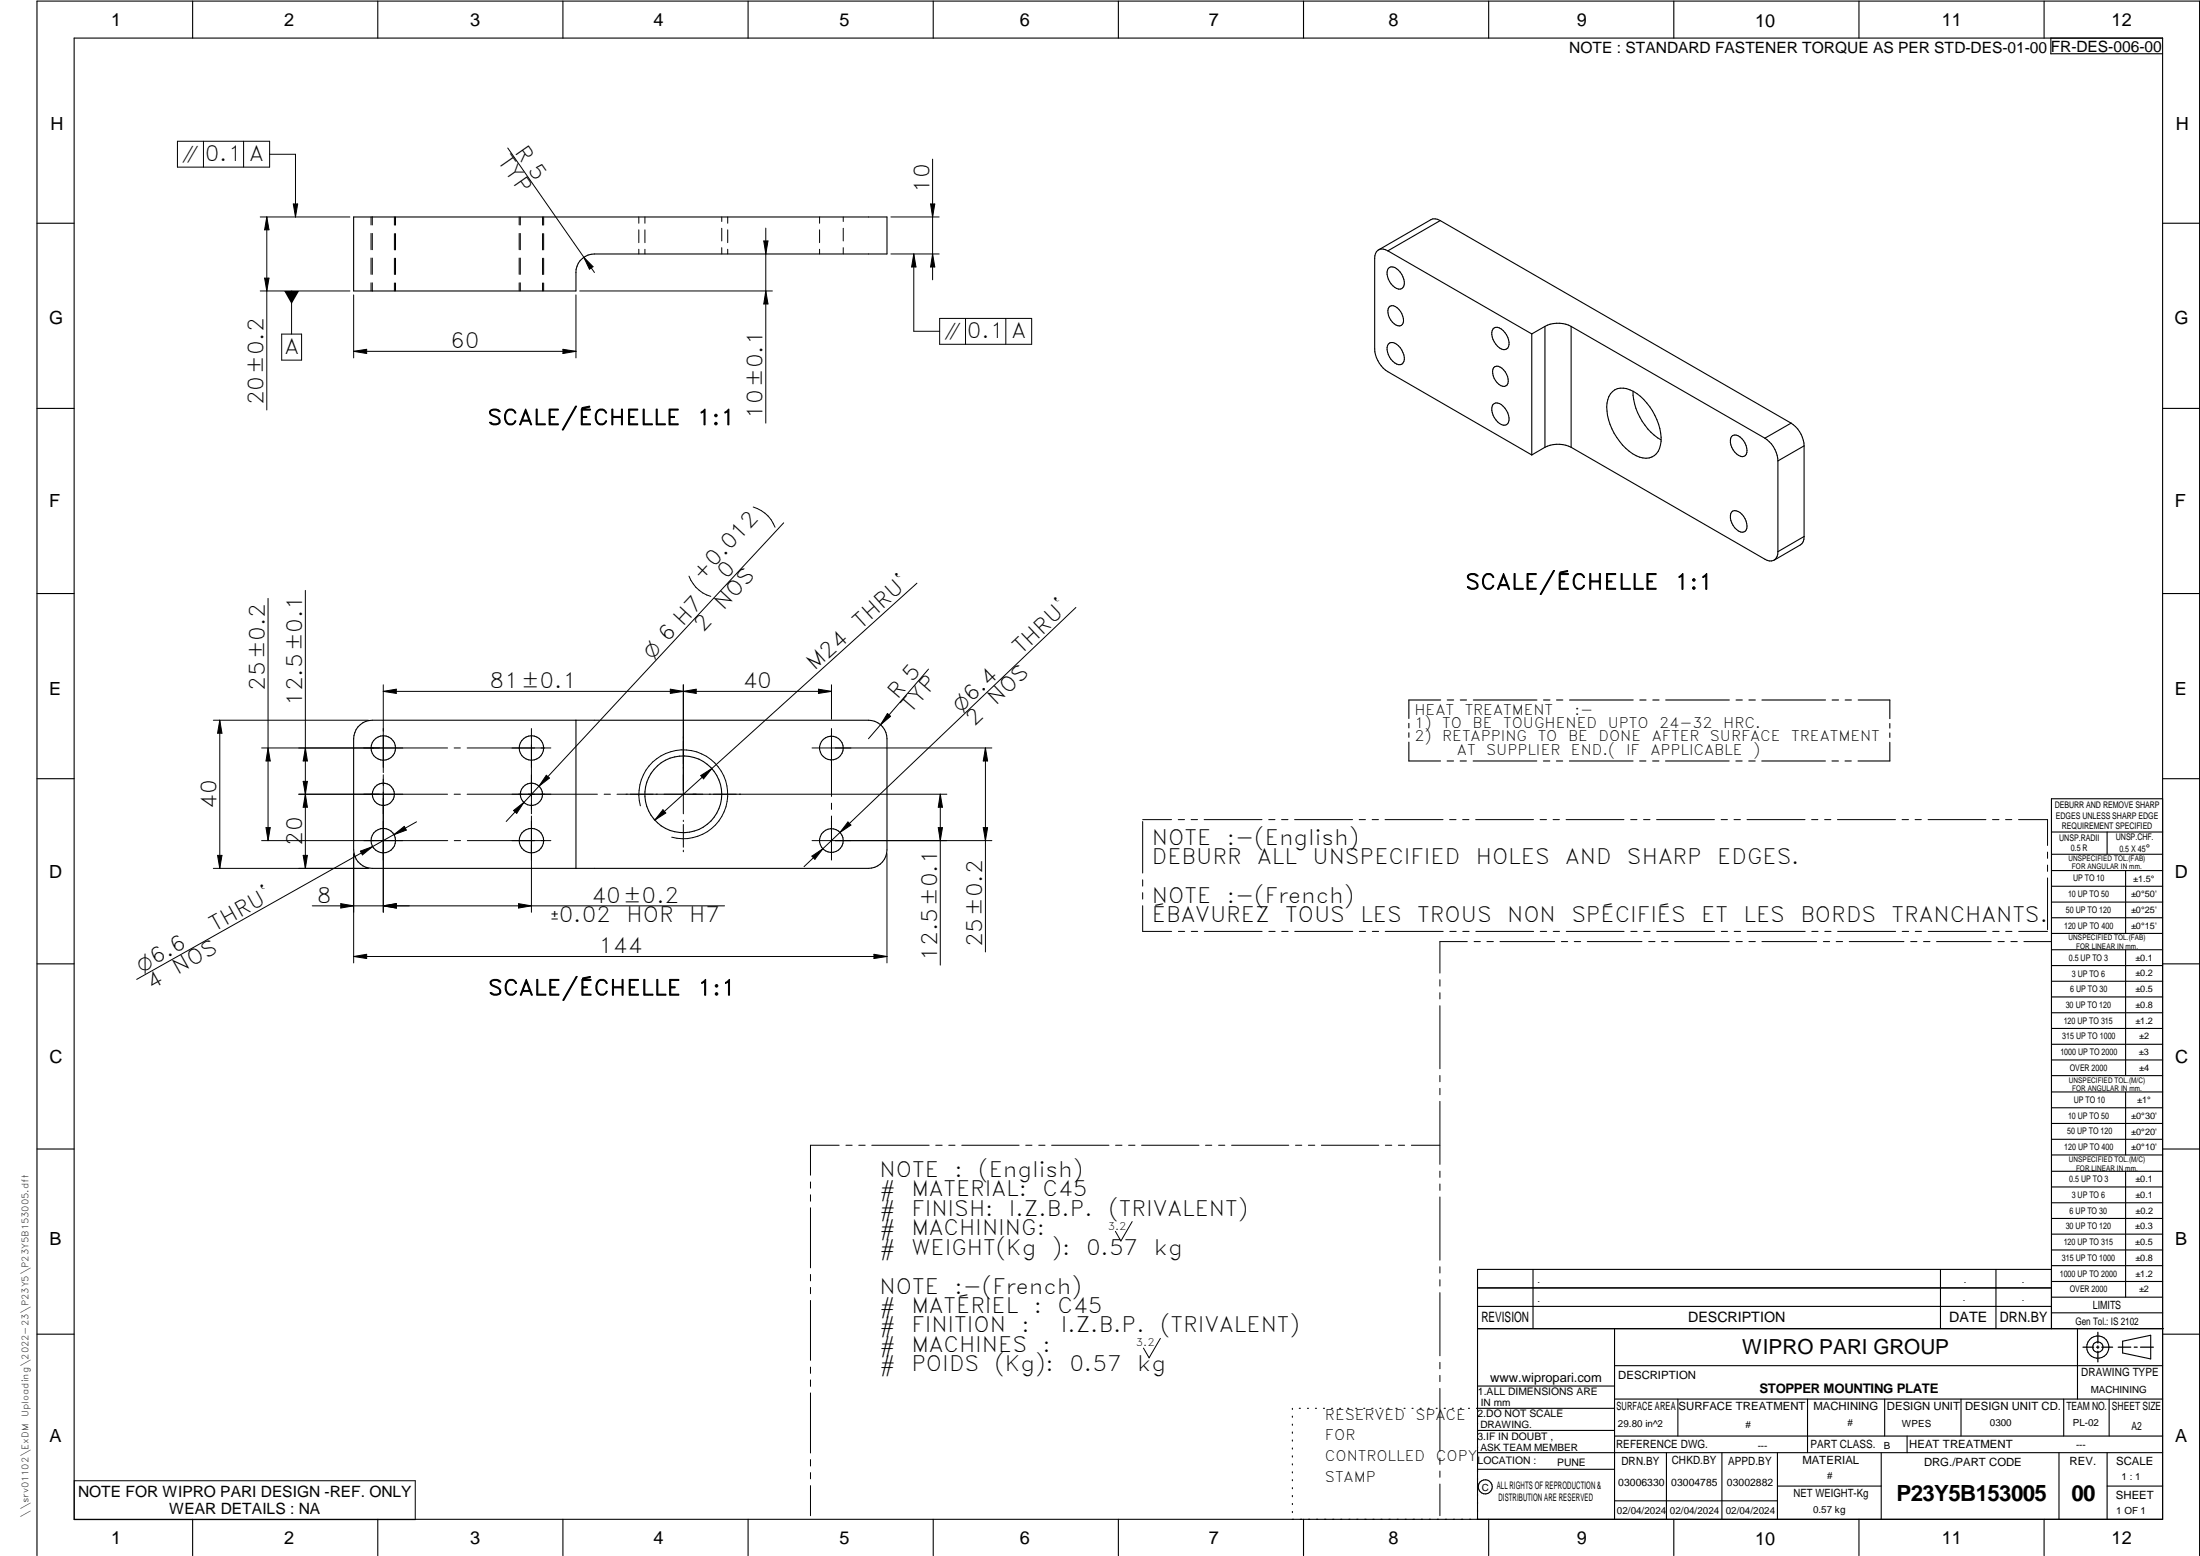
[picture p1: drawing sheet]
<svg xmlns="http://www.w3.org/2000/svg" width="594mm" height="420mm" viewBox="0 0 594 420" stroke-linecap="round" stroke-linejoin="round" font-family="sans-serif">
<g fill="none" stroke="#000" stroke-width=".3">
<path d="M20 10.3h564v400h-564zM52 .3v10M102 .3v10M152 .3v10M202 .3v10M252 .3v10M302 .3v10M352 .3v10M402 .3v10M452 .3v10M502 .3v10M552 .3v10"/>
<path d="M553.8 10.3v4.2h30.2M95.5 58.6h144v10h-79a5 5 0 0 0-5 5v5h-60zM388.9 59.6a2.55 2.55 0 0 0-2.5-.3l-14.1 8.2M388.9 59.6l94.8 54.7M388.9 59.6l-14.1 8.1M10 60.3h10M374.8 67.7l38.8 22.5M374.8 67.7a2.16 2.16 0 0 0-2.5-.2 2.16 2.16 0 0 0-1.1 2.3v24.4a7.8 7.8 0 0 0 3.6 6.2l38.8 22.5M374.9 72.5a1.9 1.9 0 0 1 2.7 .5 4 4 0 0 1 1.2 4.6 1.8 1.8 0 0 1-2.7-.4 4.2 4.2 0 0 1-1.2-4.7zM584 60.3h10M374.9 92.9a1.84 1.84 0 0 1 2.7 .5 4 4 0 0 1 1.2 4.6 1.8 1.8 0 0 1-2.7-.4 4.1 4.1 0 0 1-1.2-4.7zM375.4 82.7a2.48 2.48 0 0 1 2.8 1.4l.3 .6a2.43 2.43 0 0 1-.1 3.2 3.2 3.2 0 0 1-3.5-2.7 2.3 2.3 0 0 1 .5-2.5z"/>
<path d="M403.2 88.8a1.84 1.84 0 0 1 2.7 .5 4.2 4.2 0 0 1 1.3 4.7 1.84 1.84 0 0 1-2.8-.5 4.2 4.2 0 0 1-1.2-4.7zM403.3 99.3a1.75 1.75 0 0 1 2.7 .6l.5 .5a3.5 3.5 0 0 1 .5 3.5 1.8 1.8 0 0 1-2.7-.6 3.8 3.8 0 0 1-1-4zM413.6 90.2v32.7M417.2 88.1l-3.6 2.1M417.2 88.1v32.7M424.3 88.1a7.7 7.7 0 0 0-7.1 0M424.3 88.1v32.7M424.3 88.1l52.3 30.2M10 110.3h10M403.2 109.2a1.9 1.9 0 0 1 2.7 .5 4.1 4.1 0 0 1 1.3 4.7 1.84 1.84 0 0 1-2.8-.5 4.2 4.2 0 0 1-1.2-4.7zM435.4 105.7a4.6 4.6 0 0 1 5.7 0 16.1 16.1 0 0 1 7.5 13.5 4.2 4.2 0 0 1-5 4.5 13.4 13.4 0 0 1-8.3-7.9 11.4 11.4 0 0 1-.8-8.7zM441 105.6a16 16 0 0 0 7.6 13.2"/>
<path d="M467.6 117.9a1.83 1.83 0 0 1 2.8 .5 3.8 3.8 0 0 1 .9 4.6 2.21 2.21 0 0 1-2.9-1l-.4-.5a3.5 3.5 0 0 1-.4-3.6zM476.6 118.3a7.7 7.7 0 0 1 3.5 6.2M483.7 114.3l-7.1 4M483.7 114.3a7.7 7.7 0 0 1 3.5 6.1M584 110.3h10M417.2 120.8l-3.6 2.1M424.3 120.8l52.3 30.2a2.15 2.15 0 0 0 2.5 .2 2.15 2.15 0 0 0 1-2.2M424.3 120.8a8.1 8.1 0 0 0-7.1 0M467.6 138.3a1.92 1.92 0 0 1 2.8 .6 3.8 3.8 0 0 1 .9 4.5 1.68 1.68 0 0 1-2.4-.4 4.1 4.1 0 0 1-1.3-4.7zM480.1 124.5v24.5M487.2 120.4v24.5M487.2 120.4l-7.1 4.1"/>
<path d="M487.2 144.9l-7.1 4.1M487.2 144.9a2.36 2.36 0 0 1-1.1 2.3l-7 4.1M10 160.3h10M584 160.3h10M96.7 196.3a5 5 0 0 1 3.8-1.8h134a5 5 0 0 1 5 5v30a5 5 0 0 1-5 5h-134a5.1 5.1 0 0 1-5-5v-30a5.6 5.6 0 0 1 1.2-3.2zM155.5 194.5v40M380.4 195.3v1.3M380.4 197.9v1.2M389 189h-8.6v5M390.8 189h1.8M394.3 189h1.7M397.8 189h17.2"/>
<path d="M416.8 189h1.7M420.3 189h1.7M423.8 189h17.2M442.8 189h1.7M446.3 189h1.7M449.8 189h17.2M468.8 189h1.7M472.3 189h1.7M475.8 189h17.2M494.7 189h1.8M498.3 189h1.6M501.8 189h8.5v5.1"/>
<path d="M510.3 195.4v1.2M510.3 197.9v1.2M10 210.3h10M380.4 200.4v5.1h8.6M390.8 205.5h1.7M394.3 205.5h1.7M397.8 205.5h17.2M416.8 205.5h1.7M420.3 205.5h1.7M423.8 205.5h17.2M442.8 205.5h1.7M446.3 205.5h1.7"/>
<path d="M449.7 205.5h17.2M468.8 205.5h1.6M472.2 205.5h1.8M475.7 205.5h17.2M494.7 205.5h1.7M498.2 205.5h1.7M510.3 200.4v5.1h-8.6M584 215.7h-30v143.1M584 210.3h10M554 224.7h30M554 230.7h30M554 235.1h30"/>
<path d="M554 239.3h30M569 224.7v6M574 235.1v17M554 243.6h30M554 247.8h30M554 252.1h30M554 256.5h30M574 256.5v33.9M10 260.3h10M554 260.7h30M554 265h30M554 269.2h30"/>
<path d="M554 273.5h30M554 277.7h30M584 260.3h10M554 282h30M554 286.2h30M554 290.4h30M554 294.9h30M554 299.1h30M574 294.9v17M10 310.3h10M554 303.4h30M554 307.6h30"/>
<path d="M554 311.9h30M554 316.3h30M574 316.3v34M584 310.3h10M554 320.5h30M554 324.8h30M554 329h30M554 333.2h30M554 337.5h30M399 358.8h185.2M399 352.8h155M399 347.8h155"/>
<path d="M414 342.8v16M436 358.8v51.5M524 342.8v16M539 342.8v16M554 341.8h30M554 346h30M554 350.3h30M554 354.5h30M554 342.8h-155v67.5M561 358.8v19M10 360.3h10M399 374.3h37"/>
<path d="M436 377.8h148M453.1 377.8v10M488.1 377.8v14.5M508.9 377.8v10M529.5 377.8v10M557.3 377.8v10M569.5 377.8v10M573.2 362.2l7.6-1.6v6.3l-7.6-1.6zM584 368.8h-148M584 360.3h10M349 380.3v.3M349 382.4v.3"/>
<path d="M349 384.6v.3M349 386.7v.3M349 388.8v.3M349 391v.3M349 393.1v.3M349 395.3v.3M349 397.4v.3M349 399.5v.3M350.9 380.3h.2M353.1 380.3h.2M355.2 380.3h.3M357.4 380.3h.3"/>
<path d="M359.6 380.3h.3M361.7 380.3h.3M363.9 380.3h.3M366.1 380.3h.3M368.3 380.3h.2M370.4 380.3h.3M372.6 380.3h.3M374.8 380.3h.3M376.9 380.3h.4M379.1 380.3h.3M381.3 380.3h.3M383.4 380.3h.4"/>
<path d="M385.6 380.3h.3M387.8 380.3h.3M390 380.3h.3M392.2 380.3h.3M394.3 380.3h.3M396.5 380.3h.3M398.7 380.3h37.3M399 396.7h37M399 392.3h185M399 386.2h37M436 387.8h148M450 392.3v18"/>
<path d="M465 392.3v18M480 392.3v18M508 392.3v18M515 387.8v4.5M556 392.3v18M569 392.3v18M52 410.3v9.7M102 410.3v9.7M152 410.3v9.7M202 410.3v9.7M252 410.3v9.7M302 410.3v9.7"/>
<path d="M349 401.7v.3M349 403.8v.4M349 406v.3M349 408.1v.3M352 410.3v9.7M402 410.3v9.7M436 405.3h44M452 410.3v9.7M480 401.3h28M502 410.3v9.7M552 410.3v9.7M569 401.3h15"/>
<path d="M10 420v-419.7h584v419.7"/>
<circle cx="103.5" cy="214.5" r="3"/>
<circle cx="103.5" cy="202" r="3.3"/>
<circle cx="143.5" cy="202" r="3.3"/>
<circle cx="143.5" cy="214.5" r="3"/>
<circle cx="184.5" cy="214.5" r="10.4"/>
<circle cx="224.5" cy="202" r="3.2"/>
<circle cx="103.5" cy="227" r="3.3"/>
<circle cx="143.5" cy="227" r="3.3"/>
<circle cx="224.5" cy="227" r="3.2"/>
<circle cx="566.5" cy="363.7" r="1.39"/>
<circle cx="566.5" cy="363.8" r="3"/>
<circle cx="401.1" cy="401.5" r="1.9"/>
</g>
<g fill="none" stroke="#000" stroke-width=".27">
<path d="M47.9 38.1h24.9v7h-24.9zM54.9 38.1v7M65.8 38.1v7M137.1 40l23.4 33.6M70.3 58.6h24.2M72 58.6v52.1M72 58.6l.6 3.5h-1.1zM72.8 41.7h7v16.9M79.2 55.1h1.2l-.6 3.5zM100.2 58.6v2.1M100.5 58.6v2.1M106.5 58.6v2.2"/>
<path d="M106.8 58.6v2.2M140.2 58.6v2.1M140.5 58.6v2.1M146.5 58.6v2.2M146.8 58.6v2.2M172.5 58.6v1.7M174.2 58.6v1.7M194.9 58.6v1.2M196.5 58.6v1.7M221.3 58.6v1.7M227.7 58.6v1.2M240.6 58.6h13"/>
<path d="M251.3 55.1h1.1l-.6 3.5zM251.8 43v32.6M70.3 78.6h24.2M71.5 75.1h1.1l-.6 3.5zM78.7 78.6v11.6M95.5 79.6v17M100.2 63v4.4M100.2 69.7v4.4M100.2 76.4v2.2M100.5 63v4.4M100.5 69.7v4.4M100.5 76.4v2.2"/>
<path d="M106.5 63.1v4.4M106.5 69.7v4.4M106.5 76.4v2.2M106.8 63.1v4.4M106.8 69.7v4.4M106.8 76.4v2.2M140.2 63v4.4M140.2 69.7v4.4M140.2 76.4v2.2M140.5 63v4.4M140.5 69.7v4.4M140.5 76.4v2.2"/>
<path d="M146.5 63.1v4.4M146.5 69.7v4.4M146.5 76.4v2.2M146.8 63.1v4.4M146.8 69.7v4.4M146.8 76.4v2.2M155.5 79.6v17M156.5 78.6h52.1M157.6 69.5l2.5 2.5-.9 .7zM172.5 62.1v3.4M172.5 67.3v1.3M174.2 62.1v3.4"/>
<path d="M174.2 67.3v1.3M194.9 61.6v3.5M194.9 66.9v1.7M196.5 62.1v3.4M196.5 67.3v1.3M206.2 65.1h1.2l-.6 3.5zM206.8 78.6l.6 3.5h-1.2zM206.8 61.6v52.7M221.3 62.1v3.4M221.3 67.3v1.3M227.7 61.6v3.5M227.7 66.9v1.7"/>
<path d="M240.6 68.6h13M246.8 68.6l.5 3.5h-1.1zM246.8 68.6v20.9h6.9M251.8 68.6l.6 3.5h-1.1zM76.1 90.2h5.3v7h-5.3zM95.5 94.9h60M95.5 94.9l3.5-.6v1.2zM152 94.3l3.5 .6-3.5 .6zM253.7 86h24.9v7h-24.9zM260.7 86v7M271.6 86v7M203.4 136.9a9 9 0 0 1 5.9 5.5"/>
<path d="M82.5 159.4v75.1M186 155.6a8.9 8.9 0 0 0 5.9 5.4M211.6 141.2l-74.9 80.6M247.6 157.5l-70.8 63.9M72.4 161.6v65.4M290.5 164l-73.4 70M57.6 194.5h41.9M59.3 194.5v40M59.3 194.5l.6 3.5h-1.1zM103.5 184.9v23.7M103.5 186.7l3.5-.6v1.1zM103.5 186.7h121"/>
<path d="M143.5 196.7v23.1M181 186.1l3.5 .6-3.5 .5zM184.5 184.9v34.9M184.5 186.7l3.5-.6v1.1zM221 186.1l3.5 .6-3.5 .5zM224.5 196.7v18.4M224.5 184.9v9.3M239.6 192.7l.9 .7-2.7 2.3zM250.7 180.7l-16.2 18.8M70.6 202h50.3M72.4 202l.6 3.5h-1.2zM80.7 214.5h40.2"/>
<path d="M81.9 211h1.1l-.5 3.5zM82.5 214.5l.5 3.5h-1.1zM82.5 202l.5 3.5h-1.1zM103.5 209.2v37.1M122.6 214.5h1.7M122.6 202h1.7M126.1 214.5h35.2M126.1 202h22.7M138.7 218.9l2.8-2.2-2 2.9zM147.5 209.3l.9 .8-2.9 2.2zM163.1 214.5h1.7M172.9 217.6a12 12 0 0 1 10.6-15.1 12 12 0 0 1 13 13 12 12 0 0 1-15.1 10.6"/>
<path d="M179 218.7l.8 .8-3 1.9zM189.2 209.4l3-1.9-2.2 2.8zM224.5 216.9v1.7M253.9 214.5l.6 3.5h-1.1zM253.9 214.5v46.1M255.7 214.5h-89.1M266.1 202l.6 3.5h-1.2zM266.1 202v55M267.8 202h-48.5M57.6 234.5h41.9M58.8 231h1.1l-.6 3.5zM70.6 227h50.3"/>
<path d="M71.8 223.5h1.2l-.6 3.5zM81.9 231h1.1l-.5 3.5zM95.5 230.5v29.5M97.3 229.8l3.3-1.2-2.7 2.2zM100.6 228.6l-63.7 35.9M106.4 225.4l2.8-2.3 .5 1.1zM112.5 221.9l-11.9 6.7M122.7 227h1.7M143.5 220.3v26M148.8 227h-22.6M184.5 221.5v.3M184.5 222.6v6.2"/>
<path d="M184.5 229.6v.4M219.2 231.2l3-2-2.2 2.8zM224.5 220.3v11.9M229 222l.8 .8-3 2zM239.5 230.5v29.5M253.4 223.5h1.1l-.6 3.5zM265.5 223.5h1.2l-.6 3.5zM267.8 227h-48.5M308.6 221.8v14M308.6 237.6v1.7M308.6 221.3h7.8M318.2 221.3h1.7"/>
<path d="M321.6 221.3h1.8M325.2 221.3h15.6M342.6 221.3h1.7M346.1 221.3h1.7M349.6 221.3h15.6M367 221.3h1.7M370.5 221.3h1.7M374 221.3h15.7M391.4 221.3h1.8M395 221.3h1.7M398.5 221.3h15.6M415.9 221.3h1.7"/>
<path d="M419.4 221.3h1.7M422.9 221.3h15.6M440.3 221.3h1.7M443.8 221.3h1.8M447.3 221.3h15.7M464.8 221.3h1.7M468.2 221.3h1.8M471.8 221.3h15.6M489.2 221.3h1.7M492.7 221.3h1.7M496.2 221.3h15.6M513.6 221.3h1.8"/>
<path d="M517.1 221.3h1.7M520.7 221.3h15.6M538 221.3h1.8M541.6 221.3h1.7M545.1 221.3h7.8v7M552.9 230.1v1.7M552.9 233.6v1.7M552.9 237.1v13.9M84.3 244.6h111.4M92 244l3.5 .6-3.5 .6zM95.5 258.3h144M95.5 258.3l3.5-.6v1.1z"/>
<path d="M103.5 244.6l3.5-.6v1.2zM140 244l3.5 .6-3.5 .6zM236 257.7l3.5 .6-3.5 .5zM308.6 244.6v6.9h7.8M308.6 241v1.8M318.2 251.5h1.7M321.7 251.5h1.7M325.2 251.5h15.6M342.6 251.5h1.7M346.1 251.5h1.7M349.6 251.5h15.7M367.1 251.5h1.7"/>
<path d="M370.6 251.5h1.7M374.1 251.5h15.6M391.5 251.5h1.7M395 251.5h1.7M396.2 254.3h-7.4v8.5M398.1 254.3h1.6M398.5 251.5h15.6M401.5 254.3h1.8M405 254.3h14.8M415.9 251.5h1.8M419.4 251.5h1.7M421.6 254.3h1.7"/>
<path d="M422.9 251.5h15.7M425.1 254.3h1.7M428.6 254.3h14.8M440.4 251.5h1.7M443.9 251.5h1.7M445.2 254.3h1.7M447.4 251.5h15.6M448.7 254.3h1.7M452.2 254.3h14.8M464.8 251.5h1.7M468.3 251.5h1.7M468.8 254.3h1.7"/>
<path d="M471.8 251.5h15.7M472.3 254.3h1.7M475.8 254.3h14.8M489.2 251.5h1.7M492.4 254.3h1.7M492.8 251.5h1.6M495.8 254.3h1.8M496.2 251.5h15.7M499.4 254.3h14.7M513.7 251.5h1.7M516 254.3h1.6M517.2 251.5h1.7"/>
<path d="M519.4 254.3h1.8M520.7 251.5h15.6M522.9 254.3h14.8M538.1 251.5h1.7M539.5 254.3h1.7M541.6 251.5h1.7M543 254.3h1.7M545.1 251.5h7.8M546.5 254.3h7.4M388.8 264.5v1.8M388.8 268.1v1.6M388.8 271.6v17"/>
<path d="M388.8 290.4v1.7M388.8 293.9v1.7M388.8 297.4v17M218.9 319.2v1.6M226.6 309.2h-7.7v8.1M228.4 309.2h1.7M231.9 309.2h1.7M235.4 309.2h15.5M252.7 309.2h1.7M256.2 309.2h1.7M259.7 309.2h15.5M277 309.2h1.7"/>
<path d="M280.5 309.2h1.7M284 309.2h15.5M301.2 309.2h1.8M304.8 309.2h1.7M308.3 309.2h15.5M325.5 309.2h1.7M329.1 309.2h1.6M332.6 309.2h15.4M349.8 309.2h1.7M353.3 309.2h1.7M356.8 309.2h15.5M374.1 309.2h1.7"/>
<path d="M377.6 309.2h1.7M381.1 309.2h7.7M388.8 316.2v1.7M388.8 319.7v1.7M218.9 322.6v1.8M218.9 326.1v16.2M305.7 329.9l-3 5.2-1.5-2.6M388.8 323.2v17.1M218.9 344.1v1.8M218.9 347.6v1.7M218.9 351.2v16.1M388.8 342.1v1.6"/>
<path d="M388.8 345.6v1.7M388.8 349v17.1M218.9 369.1v1.7M218.9 372.6v1.8M218.9 376.1v16.2M313.3 361.4l-3 5.2-1.5-2.6M388.8 367.9v1.7M388.8 371.4v1.7M388.8 374.9v17M20.1 399.8h92v10.5h-92zM218.9 394.1v1.8M218.9 397.6v1.7"/>
<path d="M388.8 393.7v1.7M388.8 397.2v1.7M218.9 401.2v8.1M388.8 400.7v8.6"/>
</g>
<path d="M566.5 359.7v3M562.5 363.8h2.9M566.1 363.8h.7M566.5 363.4v.7M566.5 364.9v2.8M567.6 363.8h2.9M572 363.8h3.4M576.3 363.8h.8M578 363.8h3.5" fill="none" stroke="#000" stroke-width=".34"/>
<g fill="#000">
<path d="M79.2 55.1h1.2l-.6 3.5zM251.3 55.1h1.1l-.6 3.5zM71.5 75.1h1.1l-.6 3.5zM72 58.6l.6 3.5h-1.1zM76.7 78.6h4.1l-2.1 3.5zM157.6 69.5l2.5 2.5-.9 .7zM206.2 65.1h1.2l-.6 3.5zM246.8 68.6l.5 3.5h-1.1zM251.8 68.6l.6 3.5h-1.1zM95.5 94.9l3.5-.6v1.2zM152 94.3l3.5 .6-3.5 .6zM206.8 78.6l.6 3.5h-1.2z"/>
<path d="M59.3 194.5l.6 3.5h-1.1zM103.5 186.7l3.5-.6v1.1zM181 186.1l3.5 .6-3.5 .5zM184.5 186.7l3.5-.6v1.1zM221 186.1l3.5 .6-3.5 .5zM239.6 192.7l.9 .7-2.7 2.3zM72.4 202l.6 3.5h-1.2zM82.5 214.5l.5 3.5h-1.1zM81.9 211h1.1l-.5 3.5zM82.5 202l.5 3.5h-1.1zM138.7 218.9l2.8-2.2-2 2.9zM147.5 209.3l.9 .8-2.9 2.2z"/>
<path d="M179 218.7l.8 .8-3 1.9zM189.2 209.4l3-1.9-2.2 2.8zM253.9 214.5l.6 3.5h-1.1zM266.1 202l.6 3.5h-1.2zM58.8 231h1.1l-.6 3.5zM71.8 223.5h1.2l-.6 3.5zM81.9 231h1.1l-.5 3.5zM97.3 229.8l3.3-1.2-2.7 2.2zM106.4 225.4l2.8-2.3 .5 1.1zM219.2 231.2l3-2-2.2 2.8zM229 222l.8 .8-3 2zM253.4 223.5h1.1l-.6 3.5z"/>
<path d="M265.5 223.5h1.2l-.6 3.5zM92 244l3.5 .6-3.5 .6zM95.5 258.3l3.5-.6v1.1zM103.5 244.6l3.5-.6v1.2zM140 244l3.5 .6-3.5 .6zM236 257.7l3.5 .6-3.5 .5z"/>
</g>
<g font-size="6">
<text x="512.1" y="405.2">P23Y5B153005</text>
<text x="559.4" y="405.2">00</text>
</g>
<g font-size="5.7">
<text x="138.8" y="40.9" transform="rotate(55 138.8 40.9)">R 5</text>
<text x="55.3" y="43.4">0.1 A</text>
<text x="134.2" y="43.4" transform="rotate(55 134.2 43.4)">TYP</text>
<text x="251" y="52.1" transform="rotate(-90 251 52.1)">10</text>
<text x="76.8" y="95.5">A</text>
<text x="121.6" y="94">60</text>
<text x="261.1" y="91.2">0.1 A</text>
<text x="71.2" y="109.5" transform="rotate(-90 71.2 109.5)">20±0.2</text>
<text x="205.9" y="113" transform="rotate(-90 205.9 113)">10±0.1</text>
<text x="131.6" y="114.7">SCALE/ÉCHELLE</text>
<text x="188.1" y="114.7">1:1</text>
<text x="189.4" y="157.1" transform="rotate(-47 189.4 157.1)">+0.012</text>
<text x="196.2" y="156.5" transform="rotate(-47 196.2 156.5)">0</text>
<text x="395.7" y="159.1">SCALE/ÉCHELLE</text>
<text x="452.2" y="159.1">1:1</text>
<text x="195.4" y="165.1" transform="rotate(-47 195.4 165.1)">NOS</text>
<text x="189.9" y="171" transform="rotate(-47 189.9 171)">2</text>
<text x="232.4" y="170" transform="rotate(-42 232.4 170)">THRU`</text>
<text x="275.7" y="177" transform="rotate(-44 275.7 177)">THRU`</text>
<text x="132.2" y="185.8">81±0.1</text>
<text x="200.6" y="185.8">40</text>
<text x="220" y="181.3" transform="rotate(-42 220 181.3)">M24</text>
<text x="71.5" y="186.5" transform="rotate(-90 71.5 186.5)">25±0.2</text>
<text x="81.6" y="190.6" transform="rotate(-90 81.6 190.6)">12.5±0.1</text>
<text x="242.4" y="189" transform="rotate(-49 242.4 189)">R 5</text>
<text x="268.9" y="190.7" transform="rotate(-44 268.9 190.7)">NOS</text>
<text x="246" y="192.9" transform="rotate(-49 246 192.9)">TYP</text>
<text x="263.1" y="196.3" transform="rotate(-44 263.1 196.3)">2</text>
<text x="58.5" y="218.4" transform="rotate(-90 58.5 218.4)">40</text>
<text x="81.6" y="228.4" transform="rotate(-90 81.6 228.4)">20</text>
<text x="311.1" y="228.1">NOTE</text>
<text x="311.1" y="233.3">DEBURR</text>
<text x="331.2" y="228.1">:-(English)</text>
<text x="339.5" y="233.3">ALL</text>
<text x="354.4" y="233.3">UNSPECIFIED</text>
<text x="398.5" y="233.3">HOLES</text>
<text x="422.7" y="233.3">AND</text>
<text x="439.3" y="233.3">SHARP</text>
<text x="463.7" y="233.3">EDGES.</text>
<text x="85.5" y="243.7">8</text>
<text x="159.7" y="243.7">40±0.2</text>
<text x="311.1" y="243.8">NOTE</text>
<text x="331.2" y="243.8">:-(French)</text>
<text x="57.9" y="251.6" transform="rotate(-29 57.9 251.6)">THRU`</text>
<text x="169.2" y="249">HOR</text>
<text x="186.1" y="249">H7</text>
<text x="311.1" y="249.1">ÉBAVUREZ</text>
<text x="347.1" y="249.1">TOUS</text>
<text x="367.4" y="249.1">LES</text>
<text x="382.7" y="249.1">TROUS</text>
<text x="407" y="249.1">NON</text>
<text x="424.3" y="249.1">SPÉCIFIÉS</text>
<text x="459.4" y="249.1">ET</text>
<text x="470.8" y="249.1">LES</text>
<text x="486.2" y="249.1">BORDS</text>
<text x="510.8" y="249.1">TRANCHANTS.</text>
<text x="161.6" y="257.4">144</text>
<text x="265.2" y="255.8" transform="rotate(-90 265.2 255.8)">25±0.2</text>
<text x="48" y="263.2" transform="rotate(-29 48 263.2)">NOS</text>
<text x="253.1" y="259.4" transform="rotate(-90 253.1 259.4)">12.5±0.1</text>
<text x="40.9" y="267.2" transform="rotate(-29 40.9 267.2)">4</text>
<text x="131.8" y="268.7">SCALE/ÉCHELLE</text>
<text x="188.3" y="268.7">1:1</text>
<text x="237.5" y="317.8">NOTE</text>
<text x="257.7" y="317.8">:</text>
<text x="264.1" y="317.8">(English)</text>
<text x="237.5" y="323">#</text>
<text x="246.1" y="323">MATERIAL:</text>
<text x="281.5" y="323">C45</text>
<text x="237.5" y="328.3">#</text>
<text x="246.1" y="328.3">FINISH:</text>
<text x="272.4" y="328.3">I.Z.B.P.</text>
<text x="299.3" y="328.3">(TRIVALENT)</text>
<text x="237.5" y="333.5">#</text>
<text x="246.1" y="333.5">MACHINING:</text>
<text x="237.5" y="338.8">#</text>
<text x="246.1" y="338.8">WEIGHT(Kg</text>
<text x="284" y="338.8">):</text>
<text x="293.3" y="338.8">0.57</text>
<text x="311.6" y="338.8">kg</text>
<text x="237.5" y="349.3">NOTE</text>
<text x="257.7" y="349.3">:-(French)</text>
<text x="237.5" y="354.5">#</text>
<text x="237.5" y="359.8">#</text>
<text x="246.1" y="354.5">MATÉRIEL</text>
<text x="246.1" y="359.8">FINITION</text>
<text x="275.8" y="359.8">:</text>
<text x="279.2" y="354.5">:</text>
<text x="285.6" y="354.5">C45</text>
<text x="286.4" y="359.8">I.Z.B.P.</text>
<text x="313.3" y="359.8">(TRIVALENT)</text>
<text x="237.5" y="365">#</text>
<text x="246.1" y="365">MACHINES</text>
<text x="281.5" y="365">:</text>
<text x="237.5" y="370.3">#</text>
<text x="246.1" y="370.3">POIDS</text>
<text x="268.5" y="370.3">(Kg):</text>
<text x="288.8" y="370.3">0.57</text>
<text x="307.1" y="370.3">kg</text>
</g>
<text font-size="5.6" x="470.5" y="365.5">WIPRO PARI GROUP</text>
<g font-size="5.4">
<text x="49.2" y="43.4">i</text>
<text x="255" y="91.2">i</text>
<text x="176.1" y="178.1" transform="rotate(-47 176.1 178.1)">O 6 H7</text>
<text x="259.5" y="192.5" transform="rotate(-44 259.5 192.5)">O6.4</text>
<text x="148.7" y="249">u0.02</text>
<text x="38.3" y="262.6" transform="rotate(-29 38.3 262.6)">O6.6</text>
</g>
<g font-size="4.9">
<text x="30" y="6.9">1</text>
<text x="76.7" y="6.9">2</text>
<text x="127" y="6.9">3</text>
<text x="176.5" y="6.9">4</text>
<text x="226.7" y="6.9">5</text>
<text x="275.4" y="6.9">6</text>
<text x="326.4" y="6.9">7</text>
<text x="375" y="6.9">8</text>
<text x="425.8" y="6.9">9</text>
<text x="473.9" y="7.3">10</text>
<text x="524.3" y="6.9">11</text>
<text x="570.2" y="6.9">12</text>
<text x="13.6" y="35.1">H</text>
<text x="587.6" y="35.1">H</text>
<text x="13.2" y="87.5">G</text>
<text x="587.2" y="87.5">G</text>
<text x="13.2" y="137">F</text>
<text x="587.2" y="137">F</text>
<text x="13.2" y="187.6">E</text>
<text x="587.2" y="187.6">E</text>
<text x="13.2" y="237">D</text>
<text x="587.2" y="237">D</text>
<text x="13.4" y="287.1">C</text>
<text x="587.4" y="287.1">C</text>
<text x="13.4" y="336.2">B</text>
<text x="587.4" y="336.2">B</text>
<text x="13.4" y="389.3">A</text>
<text x="587.4" y="389.3">A</text>
<text x="30" y="416.9">1</text>
<text x="76.7" y="416.9">2</text>
<text x="127" y="416.9">3</text>
<text x="176.5" y="416.9">4</text>
<text x="226.7" y="416.9">5</text>
<text x="275.4" y="416.9">6</text>
<text x="326.4" y="416.9">7</text>
<text x="375" y="416.9">8</text>
<text x="425.8" y="416.9">9</text>
<text x="473.9" y="417.3">10</text>
<text x="524.3" y="416.9">11</text>
<text x="570.2" y="416.9">12</text>
</g>
<g font-size="4.2">
<text x="423.7" y="14.3">NOTE : STANDARD FASTENER TORQUE AS PER STD-DES-01-00</text>
<text x="553.8" y="14">FR-DES-006-00</text>
<text x="21.1" y="404.3">NOTE FOR WIPRO PARI DESIGN -REF. ONLY</text>
<text x="45.7" y="408.8">WEAR DETAILS : NA</text>
</g>
<g font-size="3.9">
<text x="382" y="193">HEAT</text>
<text x="382" y="196.6">1)</text>
<text x="389.5" y="196.6">TO</text>
<text x="395.5" y="193">TREATMENT</text>
<text x="397.7" y="196.6">BE</text>
<text x="405.9" y="196.6">TOUGHENED</text>
<text x="425.1" y="193">:-</text>
<text x="434.1" y="196.6">UPTO</text>
<text x="448.1" y="196.6">24-32</text>
<text x="465.3" y="196.6">HRC.</text>
<text x="382" y="200.2">2)</text>
<text x="389.5" y="200.2">RETAPPING</text>
<text x="393.4" y="203.8">AT</text>
<text x="401.3" y="203.8">SUPPLIER</text>
<text x="415.2" y="200.2">TO</text>
<text x="423.4" y="200.2">BE</text>
<text x="424.2" y="203.8">END.(</text>
<text x="431.7" y="200.2">DONE</text>
<text x="439.1" y="203.8">IF</text>
<text x="445.7" y="203.8">APPLICABLE</text>
<text x="446" y="200.2">AFTER</text>
<text x="461.7" y="200.2">SURFACE</text>
<text x="473.5" y="203.8">)</text>
<text x="483.7" y="200.2">TREATMENT</text>
<text x="400" y="357.1">REVISION</text>
<text x="455.9" y="357.1">DESCRIPTION</text>
<text x="526.4" y="357.1">DATE</text>
<text x="540" y="357.1">DRN.BY</text>
<text x="357.8" y="383.3">RESERVED</text>
<text x="382.3" y="383.3">SPACE</text>
<text x="357.8" y="388.9">FOR</text>
<text x="357.8" y="394.5">CONTROLLED</text>
<text x="387.8" y="394.5">COPY</text>
<text x="357.8" y="400">STAMP</text>
</g>
<text font-size="3.6" x="475.1" y="376.1">STOPPER MOUNTING PLATE</text>
<text font-size="3.5" x="402.4" y="373.3">www.wipropari.com</text>
<g font-size="3.1">
<text x="565.1" y="353.5">LIMITS</text>
<text x="562" y="371.7">DRAWING TYPE</text>
<text x="437" y="372.3">DESCRIPTION</text>
<text x="436.5" y="380.8">SURFACE AREA</text>
<text x="453.3" y="380.8">SURFACE TREATMENT</text>
<text x="489.7" y="380.8">MACHINING</text>
<text x="509.5" y="380.8">DESIGN UNIT</text>
<text x="530.6" y="380.8">DESIGN UNIT CD.</text>
<text x="558" y="380.6">TEAM NO.</text>
<text x="570.3" y="380.7">SHEET SIZE</text>
<text x="575.6" y="386.1">A2</text>
<text x="436.4" y="391.1">REFERENCE DWG.</text>
<text x="437.8" y="395.5">DRN.BY</text>
<text x="451.4" y="395.4">CHKD.BY</text>
<text x="466.6" y="395.5">APPD.BY</text>
<text x="486.7" y="395.4">MATERIAL</text>
<text x="488.9" y="390.9">PART CLASS.</text>
<text x="515.6" y="390.9">HEAT TREATMENT</text>
<text x="519.6" y="395.9">DRG./PART CODE</text>
<text x="558.9" y="395.5">REV.</text>
<text x="571.4" y="395.6">SCALE</text>
<text x="484.3" y="404.2">NET WEIGHT-Kg</text>
<text x="571.4" y="404.7">SHEET</text>
</g>
<text font-size="3" x="579.5" y="230.1">°</text>
<g font-size="2.8">
<text x="299.1" y="332.1">3.2</text>
<text x="560.4" y="357.7">Gen Tol.: IS 2102</text>
<text x="306.7" y="363.6">3.2</text>
<text x="399.1" y="376.6">1.ALL DIMENSIONS ARE</text>
<text x="399" y="382.7">2.DO NOT SCALE</text>
<text x="399" y="388.7">3.IF IN DOUBT ,</text>
<text x="399" y="395.4">LOCATION :</text>
<text x="420.5" y="396">PUNE</text>
<text x="404.2" y="402">ALL RIGHTS OF REPRODUCTION &amp;</text>
<text x="437" y="401.2">03006330</text>
<text x="451.3" y="401.2">03004785</text>
<text x="466.3" y="401.2">03002882</text>
<text x="404.7" y="405.4">DISTRIBUTION ARE RESERVED</text>
</g>
<g font-size="2.7">
<text x="564.6" y="376.2">MACHINING</text>
<text x="399.9" y="379.7">IN mm</text>
<text x="399.7" y="385.7">DRAWING.</text>
<text x="436.9" y="385.4">29.80 in^2</text>
<text x="471.4" y="385.5">#</text>
<text x="498.9" y="385">#</text>
<text x="513.6" y="385.3">WPES</text>
<text x="537.3" y="385.1">0300</text>
<text x="559.7" y="385.1">PL-02</text>
<text x="399.7" y="391.8">ASK TEAM MEMBER</text>
<text x="474.6" y="391.2">---</text>
<text x="508.7" y="391.2">B</text>
<text x="560.6" y="391.1">---</text>
<text x="493.4" y="399.5">#</text>
<text x="572.8" y="399.7">1 : 1</text>
<text x="400.1" y="402.5">C</text>
<text x="436.6" y="408.7">02/04/2024</text>
<text x="450.9" y="408.8">02/04/2024</text>
<text x="466" y="408.9">02/04/2024</text>
<text x="489.6" y="408.5">0.57 kg</text>
<text x="571.4" y="408.7">1 OF 1</text>
</g>
<g font-size="2.5">
<text x="554.9" y="218.3">DEBURR AND REMOVE SHARP</text>
<text x="555.2" y="221">EDGES UNLESS SHARP EDGE</text>
<text x="556.1" y="227.1">UNSP.RADII</text>
<text x="556.8" y="223.8">REQUIREMENT SPECIFIED</text>
<text x="571.4" y="226.9">UNSP.CHF.</text>
<text x="559.2" y="229.9">0.5 R</text>
<text x="572.3" y="230.1">0.5 X 45</text>
<text x="559.8" y="238">UP TO 10</text>
<text x="576.1" y="238.1">±1.5°</text>
<text x="558.5" y="242.2">10 UP TO 50</text>
<text x="575.5" y="242.3">±0°50'</text>
<text x="557.4" y="250.7">120 UP TO 400</text>
<text x="557.9" y="246.5">50 UP TO 120</text>
<text x="575.5" y="250.7">±0°15'</text>
<text x="575.5" y="246.5">±0°25'</text>
<text x="558.7" y="259.4">0.5 UP TO 3</text>
<text x="559.5" y="263.7">3 UP TO 6</text>
<text x="576.6" y="263.6">±0.2</text>
<text x="576.6" y="259.4">±0.1</text>
<text x="559" y="267.9">6 UP TO 30</text>
<text x="576.6" y="267.9">±0.5</text>
<text x="557.8" y="272.2">30 UP TO 120</text>
<text x="576.6" y="272.2">±0.8</text>
<text x="556.9" y="280.7">315 UP TO 1000</text>
<text x="557.3" y="276.4">120 UP TO 315</text>
<text x="576.6" y="276.4">±1.2</text>
<text x="577.7" y="280.7">±2</text>
<text x="556.4" y="284.9">1000 UP TO 2000</text>
<text x="577.6" y="284.9">±3</text>
<text x="558.9" y="289.2">OVER 2000</text>
<text x="577.7" y="289.3">±4</text>
<text x="560" y="297.9">UP TO 10</text>
<text x="577.1" y="297.9">±1°</text>
<text x="558.5" y="302.1">10 UP TO 50</text>
<text x="575.5" y="302.1">±0°30'</text>
<text x="557.4" y="310.6">120 UP TO 400</text>
<text x="558.2" y="306.3">50 UP TO 120</text>
<text x="575.5" y="310.6">±0°10'</text>
<text x="575.5" y="306.4">±0°20'</text>
<text x="558.8" y="319.2">0.5 UP TO 3</text>
<text x="559.4" y="323.4">3 UP TO 6</text>
<text x="576.6" y="319.2">±0.1</text>
<text x="576.6" y="323.5">±0.1</text>
<text x="558.9" y="327.7">6 UP TO 30</text>
<text x="576.7" y="327.7">±0.2</text>
<text x="557.8" y="332">30 UP TO 120</text>
<text x="576.6" y="332">±0.3</text>
<text x="556.8" y="340.5">315 UP TO 1000</text>
<text x="557.3" y="336.3">120 UP TO 315</text>
<text x="576.6" y="336.3">±0.5</text>
<text x="576.6" y="340.5">±0.8</text>
<text x="415.2" y="346.4">.</text>
<text x="530.3" y="346.5">.</text>
<text x="545.9" y="346.4">.</text>
<text x="556.2" y="344.7">1000 UP TO 2000</text>
<text x="576.6" y="344.7">±1.2</text>
<text x="415.2" y="351.5">.</text>
<text x="530" y="351.3">.</text>
<text x="545.9" y="351.4">.</text>
<text x="558.9" y="349">OVER 2000</text>
<text x="577.6" y="349">±2</text>
</g>
<g font-size="2.4">
<text x="7.7" y="382.7" transform="rotate(-90 7.7 382.7)">Uploading\2022-23\P23Y5\P23Y5B153005.dft</text>
<text x="7.7" y="409.8" transform="rotate(-90 7.7 409.8)">\\srv01102\ExDM</text>
</g>
<g font-size="2.1">
<text x="558.5" y="232.4">UNSPECIFIED TOL.(FAB)</text>
<text x="559.5" y="234.7">FOR ANGULAR IN mm.</text>
<text x="558.6" y="253.9">UNSPECIFIED TOL.(FAB)</text>
<text x="560.7" y="256.3">FOR LINEAR IN mm.</text>
<text x="558.7" y="292.3">UNSPECIFIED TOL.(M/C)</text>
<text x="559.6" y="294.7">FOR ANGULAR IN mm.</text>
<text x="558.7" y="313.7">UNSPECIFIED TOL.(M/C)</text>
<text x="560.6" y="316.1">FOR LINEAR IN mm.</text>
</g>
</svg>
